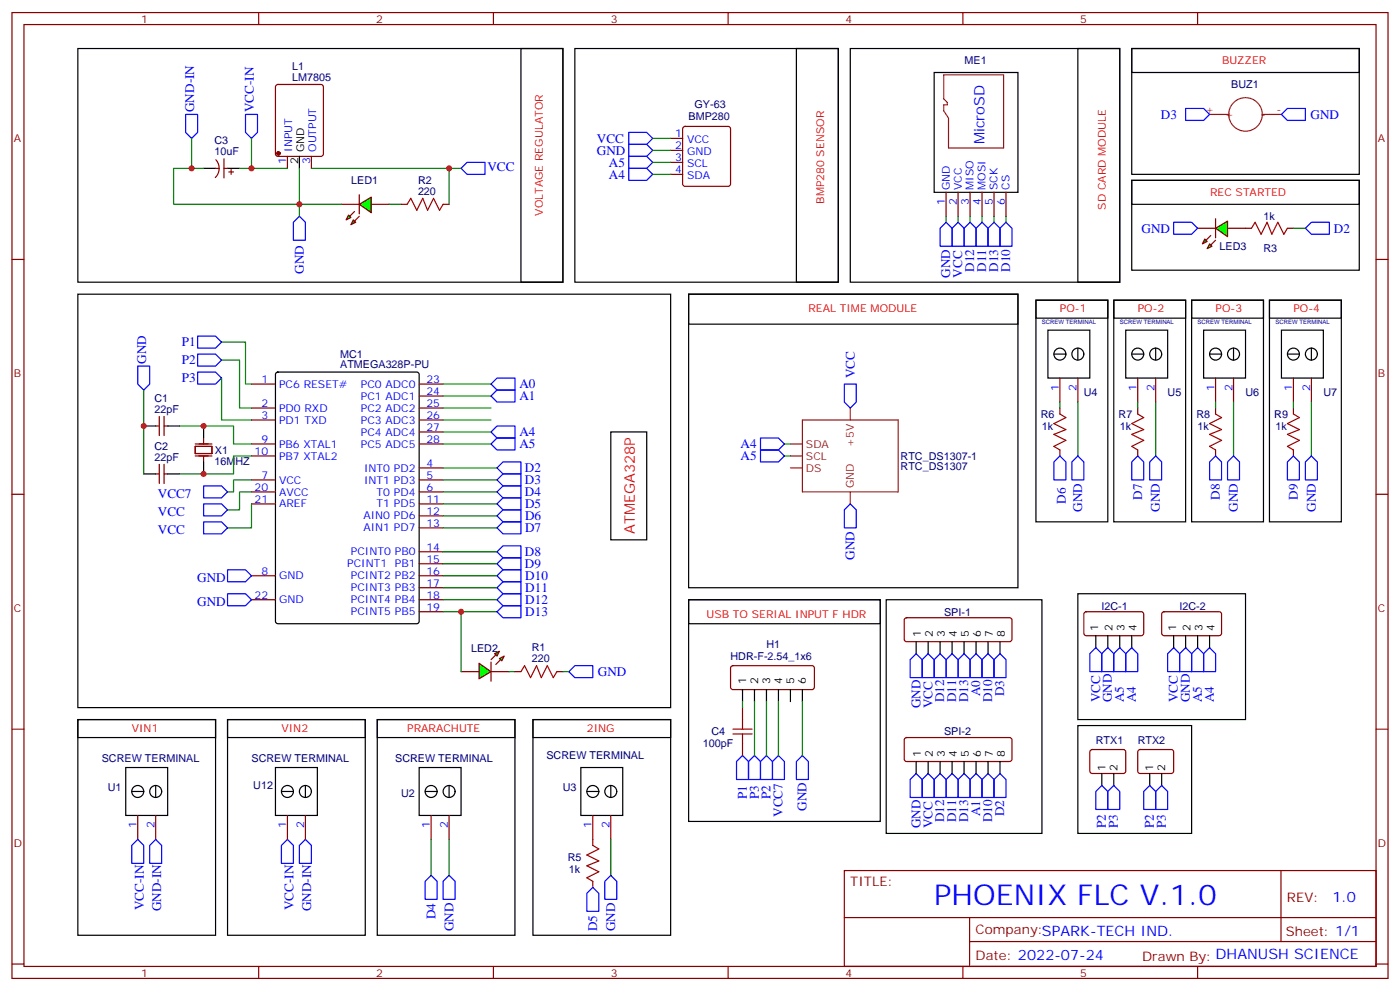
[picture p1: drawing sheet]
<svg xmlns="http://www.w3.org/2000/svg" width="412mm" height="292mm" viewBox="0 0 412 292" stroke-linecap="round" stroke-linejoin="round" font-family="sans-serif">
<g fill="none" stroke="#870000" stroke-width=".35">
<path d="M3.5 3.7h405.4v284.3h-405.4zM7.1 7.2h398.2v277.3h-398.2zM76.2 3.7v3.5M145.3 3.7v3.5M214.5 3.7v3.5M283.6 3.7v3.5M352.8 3.7v3.5M81.4 25.1l.4-.2h12.7l.7 .4v20l-.4 .7h-13l-.6-.4-.1-20zM63.5 49.6h1.1M63.6 47a3.8 3.8 0 0 1-.2 5.3M66 46.7v5.7M66 49.6h1"/>
<path d="M67.4 50.6h1.4M68.1 49.9v1.4M84.7 46v3.6M91.7 46v3.6M3.5 76.4h3.6M405.3 76.4h3.6M74.1 113.1h7M123.5 113.1h7M123.5 116.6h7M45.9 125.4h1M45.9 139.5h1M46.9 122.6v5.6"/>
<path d="M46.9 136.7v5.6M48.3 125.4h1.1M48.3 122.6v5.6M48.3 136.7v5.6M48.3 139.5h1.1M57.5 131.4h4.9v2.1h-4.9zM57.5 130.7h4.9M57.5 134.2h4.9M60 128.9v1.8M60 134.2v1.8M74.1 120.1h7M74.1 123.6h7"/>
<path d="M74.1 130.7h7M74.1 134.2h7M123.5 120.1h7M123.5 123.6h7M123.5 137.8h7M123.5 130.7h7M123.5 127.2h7M3.5 145.5h3.6M74.1 141.3h7M74.1 144.8h7M74.1 148.3h7M123.5 141.3h7"/>
<path d="M123.5 144.8h7M123.5 148.3h7M123.5 151.9h7M123.5 155.4h7M405.3 145.5h3.6M74.1 169.5h7M74.1 176.6h7M123.5 169.5h7M123.5 162.5h7M123.5 166h7M123.5 173h7M123.5 176.6h7"/>
<path d="M123.5 180.1h7M3.5 214.7h3.6M405.3 214.7h3.6M248.7 256.3h156.6v28.2h-156.6zM377.3 256.3v20.9M248.7 270.1h156.5M285.6 277.2h119.6M285.6 270.1v14.2M3.5 283.8h3.6M76.2 284.5v3.5M145.3 284.5v3.5M214.5 284.5v3.5"/>
<path d="M283.6 284.5v3.5M352.8 284.5v3.5M405.3 283.8h3.6"/>
</g>
<path d="M60 49.6h3.5M67 49.6h3.6M88.2 46v3.6M81.4 109.7l.4-.2h41l.6 .5 .1 72.9-.5 .7h-41.2l-.6-.4-.1-73zM42.3 125.4h3.6M42.3 139.5h3.6M49.4 125.4h3.5M49.4 139.5h3.5M60 125.4v3.5M60 136v3.5" fill="none" stroke="#000" stroke-width=".35"/>
<path d="M42.3 114.8v24.7M52.9 125.4h15.9v5.3h5.3M74.1 134.2h-5.3v5.3h-15.9" fill="none" stroke="#008700" stroke-width=".35"/>
<path d="M40.6 107.8h3.5v5.3l-1.8 1.7-1.7-1.7zM67 167.7h5.3l1.8 1.8-1.8 1.8h-5.3zM67 174.8h5.3l1.8 1.8-1.8 1.7h-5.3z" fill="none" stroke="#00f" stroke-width=".35"/>
<circle cx="82" cy="45.2" r=".53" fill="#870000" stroke="#870000" stroke-width=".35"/>
<path d="M105.8 60.1l3.6-2.1v4.6z" fill="#0f0" stroke="#870000" stroke-width=".35"/>
<path d="M105.8 57.3v5.7z" fill="#f00" stroke="#870000" stroke-width=".35"/>
<g fill="#870000" stroke="#870000" stroke-width=".35">
<path d="M105.8 63.7l-1.4 1.4z"/>
<path d="M104.4 62.3l-1.4 1.4z"/>
</g>
<g fill="#0f0" stroke="#870000" stroke-width=".35">
<path d="M104.1 64.7l.7 .7-1.4 .7z"/>
<path d="M102.7 63.3l.7 .7-1.4 .7z"/>
</g>
<path d="M100.5 60.1h5.3M109.4 60.1h5.3" fill="none" stroke="#870000" stroke-width=".35"/>
<path d="M56.4 40.7v8.9M60 49.6h-8.8v10.5h37v3.6M70.6 49.6h14.1M74.1 40.7v8.9M88.2 49.6v10.5h12.3M91.7 49.6h40.6v10.5M132.3 49.6h3.5M114.7 60.1h3.5M74.1 141.3h-5.3v3.5h-1.8M74.1 144.8h-3.5v5.3h-3.6M74.1 148.3v7.1h-7.1" fill="none" stroke="#008700" stroke-width=".35"/>
<path d="M54.7 33.7h3.5v5.3l-1.8 1.7-1.7-1.7zM72.3 33.7h3.5v5.3l-1.7 1.7-1.8-1.7zM135.8 49.6l1.8-1.8h5.3v3.5h-5.3zM88.2 63.7l1.8 1.7v5.3h-3.6v-5.3zM60 143.1h5.3l1.7 1.7-1.7 1.8h-5.3zM60 148.3h5.3l1.7 1.8-1.7 1.8h-5.3zM60 153.6h5.3l1.7 1.8-1.7 1.8h-5.3z" fill="none" stroke="#00f" stroke-width=".35"/>
<path d="M141.1 195.3l3.5 2.4-3.5 2.1z" fill="#0f0" stroke="#870000" stroke-width=".35"/>
<path d="M144.6 194.9v5.7z" fill="#f00" stroke="#870000" stroke-width=".35"/>
<g fill="#870000" stroke="#870000" stroke-width=".35">
<path d="M144.6 194.2l1.4-1.4z"/>
<path d="M146 195.6l1.5-1.4z"/>
</g>
<g fill="#0f0" stroke="#870000" stroke-width=".35">
<path d="M145.7 192.4l1.4-.7-.7 1.4z"/>
<path d="M147.1 193.9l1.4-.8-.7 1.5z"/>
</g>
<g fill="none" stroke="#870000" stroke-width=".35">
<path d="M201.3 37.4l.5-.2h12.7l.5 .2 .2 .5v16.3l-.2 .5-.5 .2h-12.7l-.5-.3-.2-.4v-16.3zM197.6 40.7h3.5M197.6 44.3h3.5M197.6 47.8h3.5M197.6 51.3h3.5M118.2 60.1h1.7M130.5 60.1h1.8M135.8 197.7h5.3M144.6 197.7h5.3M151.7 197.7h1.8M164 197.7h1.8M215.4 196.2l.5-.2h23.6l.4 .7-.1 5.9-.6 .4h-23.6l-.4-.7v-5.6z"/>
<path d="M218.7 208.3v3.5M218.7 218.9v3.5M40.6 240.1v7M45.9 240.1v7M127 240.1v7M132.3 240.1v7M174.6 240.1v7M179.9 240.1v7"/>
</g>
<g fill="none" stroke="#008700" stroke-width=".35">
<path d="M192.3 40.7h5.3M192.3 44.3h5.3M192.3 47.8h5.3M192.3 51.3h5.3M278.7 63.7v1.7M282.2 63.7v1.7M285.8 63.7v1.7M289.3 63.7v1.7M292.8 63.7v1.7M296.3 63.7v1.7M65.3 100.7h7v12.4h1.8M65.3 106h5.3v14.1h3.5"/>
<path d="M65.3 111.3v12.3h8.8M130.5 127.2h14.1M130.5 130.7h14.1M130.5 169.5h15.9M130.5 173h15.9M130.5 176.6h15.9M130.5 180.1h5.3M146.4 180.1h-10.6v17.6M149.9 197.7h1.8M165.8 197.7h1.8M222.2 206.6v15.8M225.8 206.6v15.8"/>
<path d="M229.3 206.6v15.8M236.4 206.6v15.8"/>
</g>
<g fill="none" stroke="#00f" stroke-width=".35">
<path d="M185.2 39h5.3l1.8 1.7-1.8 1.8h-5.3zM349.2 31.9h5.3l1.8 1.8-1.8 1.8h-5.3zM377.5 33.7l1.7-1.8h5.3v3.6h-5.3zM185.2 42.5h5.3l1.8 1.8-1.8 1.7h-5.3zM185.2 46h5.3l1.8 1.8-1.8 1.8h-5.3zM185.2 49.6h5.3l1.8 1.7-1.8 1.8h-5.3zM278.7 65.4l1.8 1.8v5.3h-3.6v-5.3zM282.2 65.4l1.8 1.8v5.3h-3.5v-5.3zM284 67.2l1.8-1.8 1.7 1.8v5.3h-3.5zM289.3 65.4l1.7 1.8v5.3h-3.5v-5.3zM291 67.2l1.8-1.8 1.8 1.8v5.3h-3.6zM296.3 65.4l1.8 1.8v5.3h-3.5v-5.3z"/>
<path d="M58.2 99h5.3l1.8 1.7-1.8 1.8h-5.3zM58.2 104.2h5.3l1.8 1.8-1.8 1.8h-5.3zM58.2 109.5h5.3l1.8 1.8-1.8 1.8h-5.3zM144.6 127.2l1.8-1.8h5.3v3.5h-5.3zM144.6 130.7l1.8-1.8h5.3v3.6h-5.3zM146.4 151.9l1.8-1.8h5.3v3.5h-5.3zM146.4 155.4l1.8-1.8h5.3v3.6h-5.3zM148.2 146.6h5.3v3.5h-5.3l-1.8-1.8zM146.4 169.5l1.8-1.8h5.3v3.6h-5.3zM146.4 173l1.8-1.7h5.3v3.5h-5.3zM146.4 176.6l1.8-1.8h5.3v3.5h-5.3zM148.2 178.3h5.3v3.6h-5.3l-1.8-1.8z"/>
<path d="M167.6 197.7l1.7-1.7h5.3v3.5h-5.3zM218.7 222.4l1.8 1.8v5.3h-3.5v-5.3zM222.2 222.4l1.8 1.8v5.3h-3.5v-5.3zM225.8 222.4l1.7 1.8v5.3h-3.5v-5.3zM229.3 222.4l1.8 1.8v5.3h-3.6v-5.3zM236.4 222.4l1.7 1.8v5.3h-3.5v-5.3zM38.8 248.9l1.8-1.8 1.7 1.8v5.3h-3.5zM45.9 247.1l1.7 1.8v5.3h-3.5v-5.3zM127 257.7l1.8 1.8v5.3h-3.6v-5.3zM132.3 257.7l1.8 1.8v5.3h-3.6v-5.3z"/>
</g>
<g fill="none" stroke="#000" stroke-width=".35">
<path d="M22.9 14.3h142.9v68.8h-142.9zM169.3 14.3h77.6v68.8h-77.6zM250.5 14.3h79.3v68.8h-79.3zM333.4 14.3h67v37h-67zM333.4 53.1h67v26.5h-67zM22.9 86.6h174.7v121.7h-174.7zM202.8 86.6h97.1v86.4h-97.1zM22.9 211.8h40.6v63.5h-40.6zM111.1 211.8h40.6v63.5h-40.6zM157 211.8h40.6v63.5h-40.6zM218.7 203v3.6M222.2 203v3.6"/>
<path d="M225.8 203v3.6M229.3 203v3.6M232.8 203v3.6M236.4 203v3.6M37 226h12.4v14.1h-12.4zM38.8 233h3.5M45.9 231.2v3.6M123.5 226h12.3v14.1h-12.3zM125.2 233h3.6M132.3 231.2v3.6M171.1 226h12.3v14.1h-12.3zM172.9 233h3.5"/>
<path d="M179.9 231.2v3.6"/>
<circle cx="40.6" cy="233" r="1.76"/>
<circle cx="45.9" cy="233" r="1.76"/>
<circle cx="127" cy="233" r="1.76"/>
<circle cx="132.3" cy="233" r="1.76"/>
<circle cx="174.6" cy="233" r="1.76"/>
<circle cx="179.9" cy="233" r="1.76"/>
</g>
<path d="M119.9 60.1l1.1-1.7 1.8 3.5 1.7-3.5 1.4 3.5 1.8-3.5 1.8 3.5 1-1.8M153.5 197.7l1-1.7 1.8 3.5 1.7-3.5 1.5 3.5 1.7-3.5 1.8 3.5 1-1.8M215.9 214.7h5.6M215.9 216.1h5.6M218.7 211.8v2.9M218.7 216.1v2.8" fill="none" stroke="#a10000" stroke-width=".35"/>
<g fill="none" stroke="#8c2424" stroke-width=".35">
<path d="M356.3 33.7h5.6M371.8 33.7h5.7"/>
<circle cx="366.9" cy="33.7" r="4.9"/>
</g>
<path d="M358.1 67.2l3.5-2.1v4.6z" fill="#0f0" stroke="#870000" stroke-width=".35"/>
<path d="M358.1 64.4v5.6z" fill="#f00" stroke="#870000" stroke-width=".35"/>
<g fill="#870000" stroke="#870000" stroke-width=".35">
<path d="M358.1 70.7l-1.4 1.4z"/>
<path d="M356.7 69.3l-1.5 1.4z"/>
</g>
<g fill="#0f0" stroke="#870000" stroke-width=".35">
<path d="M356.3 71.8l.7 .7-1.4 .7z"/>
<path d="M354.9 70.4l.7 .7-1.4 .7z"/>
</g>
<g fill="none" stroke="#870000" stroke-width=".35">
<path d="M278.7 56.6v7.1M282.2 56.6v7.1M285.8 56.6v7.1M289.3 56.6v7.1M292.8 56.6v7.1M296.3 56.6v7.1M352.8 67.2h5.3M361.6 67.2h7.1M379.2 67.2h1.8M312.2 111.3v7.1M317.5 111.3v7.1M335.1 111.3v7.1"/>
<path d="M340.4 111.3v7.1M358.1 111.3v7.1M363.4 111.3v7.1M381 111.3v7.1M386.3 111.3v7.1M312.2 120.1v1.8M312.2 132.5v1.7M335.1 120.1v1.8M335.1 132.5v1.7M358.1 120.1v1.8M358.1 132.5v1.7M381 120.1v1.8"/>
<path d="M381 132.5v1.7M266.6 182.1l.5-.2h30.3l.5 .2 .2 .5v5.6l-.2 .5-.5 .2h-30.3l-.5-.2-.3-.5v-5.6zM319.5 180.3l.5-.2h16.5l.4 .7-.1 5.9-.6 .4h-16.5l-.4-.7v-5.6zM342.4 180.3l.5-.2h16.5l.4 .7v5.9l-.7 .4h-16.5l-.4-.7v-5.6zM266.6 217.3l.5-.2h30.3l.5 .2 .2 .5v5.7l-.2 .5-.5 .2h-30.3l-.5-.2-.3-.5v-5.7zM321.3 220.9l.4-.2h9.5l.4 .7-.1 5.9-.6 .4h-9.4l-.5-.7v-5.6zM335.4 220.9l.4-.2h9.5l.4 .7v5.9l-.7 .4h-9.4l-.5-.7v-5.6zM84.7 240.1v7M90 240.1v7M174.6 247.1v1.8M174.6 259.5v1.7"/>
</g>
<path d="M368.7 67.2l1-1.8 1.8 3.6 1.7-3.6 1.4 3.6 1.8-3.6 1.8 3.6 1-1.8M312.2 121.9l1.8 1-3.6 1.8 3.6 1.8-3.6 1.4 3.6 1.7-3.6 1.8 1.8 1.1M335.1 121.9l1.8 1-3.5 1.8 3.5 1.8-3.5 1.4 3.5 1.7-3.5 1.8 1.7 1.1M358.1 121.9l1.7 1-3.5 1.8 3.5 1.8-3.5 1.4 3.5 1.7-3.5 1.8 1.8 1.1M381 121.9l1.8 1-3.6 1.8 3.6 1.8-3.6 1.4 3.6 1.7-3.6 1.8 1.8 1.1M174.6 248.9l1.8 1-3.5 1.8 3.5 1.8-3.5 1.4 3.5 1.7-3.5 1.8 1.7 1.1" fill="none" stroke="#a10000" stroke-width=".35"/>
<g fill="none" stroke="#00f" stroke-width=".35">
<path d="M345.7 65.4h5.3l1.8 1.8-1.8 1.8h-5.3zM384.5 67.2l1.8-1.8h5.3v3.6h-5.3zM144.6 116.6l1.8-1.8h5.3v3.6h-5.3zM144.6 113.1l1.8-1.8h5.3v3.5h-5.3zM248.7 113.1h3.5v5.3l-1.7 1.7-1.8-1.7zM146.4 137.8l1.8-1.8h5.3v3.5h-5.3zM224 128.9h5.3l1.8 1.8-1.8 1.8h-5.3zM224 132.5h5.3l1.8 1.7-1.8 1.8h-5.3zM312.2 134.2l1.8 1.8v5.3h-3.6v-5.3zM317.5 134.2l1.8 1.8v5.3h-3.6v-5.3zM335.1 134.2l1.8 1.8v5.3h-3.5v-5.3zM338.7 136l1.7-1.8 1.8 1.8v5.3h-3.5z"/>
<path d="M358.1 134.2l1.7 1.8v5.3h-3.5v-5.3zM361.6 136l1.8-1.8 1.7 1.8v5.3h-3.5zM381 134.2l1.8 1.8v5.3h-3.6v-5.3zM384.5 136l1.8-1.8 1.8 1.8v5.3h-3.6zM146.4 144.8l1.8-1.7h5.3v3.5h-5.3zM146.4 141.3l1.8-1.8h5.3v3.6h-5.3zM250.5 148.3l1.7 1.8v5.3h-3.5v-5.3zM146.4 166l1.8-1.8h5.3v3.5h-5.3zM146.4 162.5l1.8-1.8h5.3v3.5h-5.3zM269.9 192.4l1.7 1.8v5.3h-3.5v-5.3zM271.6 194.2l1.8-1.8 1.8 1.8v5.3h-3.6zM276.9 192.4l1.8 1.8v5.3h-3.5v-5.3z"/>
<path d="M278.7 194.2l1.8-1.8 1.7 1.8v5.3h-3.5zM284 192.4l1.8 1.8v5.3h-3.6v-5.3zM287.5 192.4l1.8 1.8v5.3h-3.5v-5.3zM291 192.4l1.8 1.8v5.3h-3.5v-5.3zM294.6 192.4l1.7 1.8v5.3h-3.5v-5.3zM322.8 190.7l1.8 1.7v5.3h-3.6v-5.3zM326.3 190.7l1.8 1.7v5.3h-3.5v-5.3zM329.8 190.7l1.8 1.7v5.3h-3.5v-5.3zM333.4 190.7l1.7 1.7v5.3h-3.5v-5.3zM345.7 190.7l1.8 1.7v5.3h-3.5v-5.3zM349.2 190.7l1.8 1.7v5.3h-3.5v-5.3zM352.8 190.7l1.7 1.7v5.3h-3.5v-5.3z"/>
<path d="M354.5 192.4l1.8-1.7 1.8 1.7v5.3h-3.6zM268.1 229.5l1.8-1.8 1.7 1.8v5.3h-3.5zM271.6 229.5l1.8-1.8 1.8 1.8v5.3h-3.6zM275.2 229.5l1.7-1.8 1.8 1.8v5.3h-3.5zM278.7 229.5l1.8-1.8 1.7 1.8v5.3h-3.5zM282.2 229.5l1.8-1.8 1.8 1.8v5.3h-3.6zM287.5 227.7l1.8 1.8v5.3h-3.5v-5.3zM291 227.7l1.8 1.8v5.3h-3.5v-5.3zM294.6 227.7l1.7 1.8v5.3h-3.5v-5.3zM324.6 231.2l1.7 1.8v5.3h-3.5v-5.3zM328.1 231.2l1.7 1.8v5.3h-3.5v-5.3zM338.7 231.2l1.7 1.8v5.3h-3.5v-5.3z"/>
<path d="M342.2 231.2l1.8 1.8v5.3h-3.6v-5.3zM82.9 248.9l1.8-1.8 1.7 1.8v5.3h-3.5zM90 247.1l1.7 1.8v5.3h-3.5v-5.3zM179.9 257.7l1.8 1.8v5.3h-3.5v-5.3zM174.6 261.2l1.8 1.8v5.3h-3.5v-5.3z"/>
</g>
<g fill="none" stroke="#008700" stroke-width=".35">
<path d="M381 67.2h3.5M130.5 113.1h14.1M130.5 116.6h14.1M312.2 118.4v1.7M317.5 118.4v15.8M335.1 118.4v1.7M340.4 118.4v15.8M358.1 118.4v1.7M363.4 118.4v15.8M381 118.4v1.7M386.3 118.4v15.8M130.5 137.8h15.9"/>
<path d="M130.5 120.1h14.1M130.5 123.6h14.1M231.1 134.2h1.7M231.1 130.7h1.7M130.5 155.4h15.9M130.5 151.9h15.9M130.5 148.3h15.9M130.5 144.8h15.9M130.5 141.3h15.9M130.5 166h15.9M130.5 162.5h15.9M218.7 206.6v1.7"/>
<path d="M127 247.1v10.6M132.3 247.1v10.6M179.9 247.1v10.6"/>
</g>
<g fill="none" stroke="#000" stroke-width=".35">
<path d="M153.5 14.3h12.3v68.8h-12.3zM234.6 14.3h12.3v68.8h-12.3zM317.5 14.3h12.3v68.8h-12.3zM333.4 14.3h67v7h-67zM275.2 21.3h24.7v35.3h-24.7zM333.4 53.1h67v7h-67zM202.8 86.6h97.1v8.8h-97.1zM305.2 88.4h21.1v5.3h-21.1zM305.2 88.4h21.1v65.2h-21.1zM308.7 97.2h12.3v14.1h-12.3zM328.1 88.4h21.1v65.2h-21.1zM328.1 88.4h21.1v5.3h-21.1z"/>
<path d="M331.6 97.2h12.4v14.1h-12.4zM351 88.4h21.2v65.2h-21.2zM351 88.4h21.2v5.3h-21.2zM354.5 97.2h12.4v14.1h-12.4zM373.9 88.4h21.2v65.2h-21.2zM373.9 88.4h21.2v5.3h-21.2zM377.5 97.2h12.3v14.1h-12.3zM310.4 104.2h3.6M317.5 102.5v3.5M333.4 104.2h3.5M340.4 102.5v3.5M356.3 104.2h3.5"/>
<path d="M363.4 102.5v3.5M379.2 104.2h3.6M386.3 102.5v3.5M179.9 127.2h10.6v31.7h-10.6zM202.8 176.6h56.5v65.2h-56.5zM202.8 176.6h56.5v7h-56.5zM261.1 176.6h45.8v68.8h-45.8zM317.5 174.8h49.4v37h-49.4zM269.9 188.9v3.5M273.4 188.9v3.5M276.9 188.9v3.5M280.5 188.9v3.5"/>
<path d="M284 188.9v3.5M287.5 188.9v3.5M291 188.9v3.5M294.6 188.9v3.5M322.8 187.1v3.6M326.3 187.1v3.6M329.8 187.1v3.6M333.4 187.1v3.6M345.7 187.1v3.6M349.2 187.1v3.6M352.8 187.1v3.6M356.3 187.1v3.6"/>
<path d="M22.9 211.8h40.6v5.3h-40.6zM67 211.8h40.6v5.3h-40.6zM67 211.8h40.6v63.5h-40.6zM111.1 211.8h40.6v5.3h-40.6zM157 211.8h40.6v5.3h-40.6zM317.5 213.6h33.5v31.8h-33.5zM81.1 226h12.4v14.1h-12.4zM82.9 233h3.5M90 231.2v3.6M269.9 224.2v3.5M273.4 224.2v3.5M276.9 224.2v3.5"/>
<path d="M280.5 224.2v3.5M284 224.2v3.5M287.5 224.2v3.5M291 224.2v3.5M294.6 224.2v3.5M324.6 227.7v3.5M328.1 227.7v3.5M338.7 227.7v3.5M342.2 227.7v3.5"/>
<circle cx="312.2" cy="104.2" r="1.76"/>
<circle cx="317.5" cy="104.2" r="1.76"/>
<circle cx="335.1" cy="104.2" r="1.76"/>
<circle cx="340.4" cy="104.2" r="1.76"/>
<circle cx="358.1" cy="104.2" r="1.76"/>
<circle cx="363.4" cy="104.2" r="1.76"/>
<circle cx="381" cy="104.2" r="1.76"/>
<circle cx="386.3" cy="104.2" r="1.76"/>
<circle cx="84.7" cy="233" r="1.76"/>
<circle cx="90" cy="233" r="1.76"/>
</g>
<path d="M278 22h17.6v21.6h-16.2v-8.9l-1.4-2.1v-1.7h1v-.7l-1-1.1zM232.8 130.7h3.6M232.8 134.2h3.6M232.8 137.8h3.6M236.4 123.6h28.2v21.2h-28.2zM250.5 120.1v3.5M250.5 144.8v3.5" fill="none" stroke="#8c2424" stroke-width=".35"/>
<g fill="#c00">
<circle cx="60" cy="125.4" r=".88"/>
<circle cx="60" cy="139.5" r=".88"/>
<circle cx="42.3" cy="125.4" r=".88"/>
<circle cx="88.2" cy="60.1" r=".88"/>
<circle cx="56.4" cy="49.6" r=".88"/>
<circle cx="74.1" cy="49.6" r=".88"/>
<circle cx="132.3" cy="49.6" r=".88"/>
<circle cx="135.8" cy="180.1" r=".88"/>
</g>
<text font-size="8.5" fill="#00f" x="275.2" y="266.5">PHOENIX FLC V.1.0</text>
<g font-size="4.2" fill="#00f">
<text x="290" y="42.5" transform="rotate(-90 290 42.5)">MicroSD</text>
<text x="392.5" y="265.6">1.0</text>
</g>
<text font-size="4.2" fill="#f00" x="187" y="157.2" transform="rotate(-90 187 157.2)">ATMEGA328P</text>
<g font-size="3.9" fill="#00f">
<text x="57.2" y="33" transform="rotate(-90 57.2 33)">GND-IN</text>
<text x="74.8" y="33" transform="rotate(-90 74.8 33)">VCC-IN</text>
<text x="342" y="34.9">D3</text>
<text x="386" y="34.9">GND</text>
<text x="175.8" y="45.5">GND</text>
<text x="175.8" y="42">VCC</text>
<text x="143.6" y="50.3">VCC</text>
<text x="179.4" y="49.1">A5</text>
<text x="179.4" y="52.6">A4</text>
<text x="336.3" y="68.5">GND</text>
<text x="392.9" y="68.5">D2</text>
<text x="89.5" y="80.6" transform="rotate(-90 89.5 80.6)">GND</text>
<text x="279.9" y="81.8" transform="rotate(-90 279.9 81.8)">GND</text>
<text x="283.5" y="81.8" transform="rotate(-90 283.5 81.8)">VCC</text>
<text x="287" y="80" transform="rotate(-90 287 80)">D12</text>
<text x="290.5" y="80" transform="rotate(-90 290.5 80)">D11</text>
<text x="294" y="80" transform="rotate(-90 294 80)">D13</text>
<text x="297.6" y="80" transform="rotate(-90 297.6 80)">D10</text>
<text x="53.5" y="102">P1</text>
<text x="43" y="107.1" transform="rotate(-90 43 107.1)">GND</text>
<text x="53.5" y="107.3">P2</text>
<text x="53.5" y="112.6">P3</text>
<text x="251.8" y="111.3" transform="rotate(-90 251.8 111.3)">VCC</text>
<text x="153" y="117.8">A1</text>
<text x="153" y="114.3">A0</text>
<text x="153" y="128.4">A4</text>
<text x="153" y="132">A5</text>
<text x="218.2" y="131.9">A4</text>
<text x="218.2" y="135.5">A5</text>
<text x="154.6" y="142.6">D3</text>
<text x="154.6" y="139">D2</text>
<text x="46.5" y="146.6">VCC7</text>
<text x="154.6" y="146.1">D4</text>
<text x="154.7" y="149.7">D5</text>
<text x="314" y="148.3" transform="rotate(-90 314 148.3)">D6</text>
<text x="336.4" y="147.2" transform="rotate(-90 336.4 147.2)">D7</text>
<text x="359.3" y="147.2" transform="rotate(-90 359.3 147.2)">D8</text>
<text x="382.3" y="147.2" transform="rotate(-90 382.3 147.2)">D9</text>
<text x="46.5" y="151.9">VCC</text>
<text x="154.7" y="153.2">D6</text>
<text x="318.8" y="150.7" transform="rotate(-90 318.8 150.7)">GND</text>
<text x="341.7" y="150.7" transform="rotate(-90 341.7 150.7)">GND</text>
<text x="364.6" y="150.7" transform="rotate(-90 364.6 150.7)">GND</text>
<text x="387.6" y="150.7" transform="rotate(-90 387.6 150.7)">GND</text>
<text x="46.5" y="157.2">VCC</text>
<text x="154.7" y="156.7">D7</text>
<text x="154.6" y="167.2">D9</text>
<text x="154.6" y="163.7">D8</text>
<text x="251.7" y="164.8" transform="rotate(-90 251.7 164.8)">GND</text>
<text x="58.1" y="171.3">GND</text>
<text x="154.7" y="170.8">D10</text>
<text x="58.1" y="178.3">GND</text>
<text x="154.7" y="174.3">D11</text>
<text x="154.7" y="177.8">D12</text>
<text x="154.7" y="181.4">D13</text>
<text x="176.1" y="199">GND</text>
<text x="271.1" y="208.6" transform="rotate(-90 271.1 208.6)">GND</text>
<text x="274.6" y="208.6" transform="rotate(-90 274.6 208.6)">VCC</text>
<text x="278.2" y="206.8" transform="rotate(-90 278.2 206.8)">D12</text>
<text x="281.7" y="206.8" transform="rotate(-90 281.7 206.8)">D11</text>
<text x="285.2" y="206.8" transform="rotate(-90 285.2 206.8)">D13</text>
<text x="288.8" y="205" transform="rotate(-90 288.8 205)">A0</text>
<text x="292.3" y="206.8" transform="rotate(-90 292.3 206.8)">D10</text>
<text x="295.8" y="205" transform="rotate(-90 295.8 205)">D3</text>
<text x="324" y="206.7" transform="rotate(-90 324 206.7)">VCC</text>
<text x="327.6" y="206.7" transform="rotate(-90 327.6 206.7)">GND</text>
<text x="331.1" y="206.7" transform="rotate(-90 331.1 206.7)">A5</text>
<text x="334.6" y="206.7" transform="rotate(-90 334.6 206.7)">A4</text>
<text x="347" y="206.7" transform="rotate(-90 347 206.7)">VCC</text>
<text x="350.5" y="206.7" transform="rotate(-90 350.5 206.7)">GND</text>
<text x="354" y="206.7" transform="rotate(-90 354 206.7)">A5</text>
<text x="357.5" y="206.7" transform="rotate(-90 357.5 206.7)">A4</text>
<text x="220" y="235.2" transform="rotate(-90 220 235.2)">P1</text>
<text x="223.5" y="235.2" transform="rotate(-90 223.5 235.2)">P3</text>
<text x="227" y="235.2" transform="rotate(-90 227 235.2)">P2</text>
<text x="237.6" y="238.7" transform="rotate(-90 237.6 238.7)">GND</text>
<text x="230.5" y="240.5" transform="rotate(-90 230.5 240.5)">VCC7</text>
<text x="271.1" y="243.8" transform="rotate(-90 271.1 243.8)">GND</text>
<text x="274.6" y="243.8" transform="rotate(-90 274.6 243.8)">VCC</text>
<text x="278.2" y="242.1" transform="rotate(-90 278.2 242.1)">D12</text>
<text x="281.7" y="242.1" transform="rotate(-90 281.7 242.1)">D11</text>
<text x="285.2" y="242.1" transform="rotate(-90 285.2 242.1)">D13</text>
<text x="288.8" y="240.3" transform="rotate(-90 288.8 240.3)">A1</text>
<text x="292.3" y="242.1" transform="rotate(-90 292.3 242.1)">D10</text>
<text x="295.8" y="240.3" transform="rotate(-90 295.8 240.3)">D2</text>
<text x="325.8" y="243.9" transform="rotate(-90 325.8 243.9)">P2</text>
<text x="329.3" y="243.9" transform="rotate(-90 329.3 243.9)">P3</text>
<text x="339.9" y="243.9" transform="rotate(-90 339.9 243.9)">P2</text>
<text x="343.4" y="243.9" transform="rotate(-90 343.4 243.9)">P3</text>
<text x="42.3" y="267.9" transform="rotate(-90 42.3 267.9)">VCC-IN</text>
<text x="47.5" y="268.2" transform="rotate(-90 47.5 268.2)">GND-IN</text>
<text x="86.4" y="267.9" transform="rotate(-90 86.4 267.9)">VCC-IN</text>
<text x="91.6" y="268.2" transform="rotate(-90 91.6 268.2)">GND-IN</text>
<text x="128.3" y="270.6" transform="rotate(-90 128.3 270.6)">D4</text>
<text x="133.6" y="274.1" transform="rotate(-90 133.6 274.1)">GND</text>
<text x="175.9" y="274.1" transform="rotate(-90 175.9 274.1)">D5</text>
<text x="181.2" y="274.1" transform="rotate(-90 181.2 274.1)">GND</text>
</g>
<g font-size="3.9" fill="#800">
<text x="250.5" y="260.9">TITLE:</text>
<text x="379.1" y="265.6">REV:</text>
<text x="287.4" y="275.1">Company:SPARK-TECH IND.</text>
<text x="378.7" y="275.7">Sheet: 1/1</text>
<text x="287.4" y="282.8">Date: 2022-07-24</text>
<text x="336.4" y="282.8">Drawn By: DHANUSH SCIENCE</text>
</g>
<g font-size="3.2" fill="#800">
<text x="41.6" y="6.7">1</text>
<text x="110.8" y="6.7">2</text>
<text x="179.9" y="6.7">3</text>
<text x="249.1" y="6.7">4</text>
<text x="318.2" y="6.7">5</text>
<text x="4.1" y="41.8">A</text>
<text x="405.9" y="41.8">A</text>
<text x="4.1" y="110.9">B</text>
<text x="405.9" y="110.9">B</text>
<text x="4.1" y="180.1">C</text>
<text x="405.9" y="180.1">C</text>
<text x="4.1" y="249.2">D</text>
<text x="405.9" y="249.2">D</text>
<text x="41.6" y="287.5">1</text>
<text x="110.8" y="287.5">2</text>
<text x="179.9" y="287.5">3</text>
<text x="249.1" y="287.5">4</text>
<text x="318.2" y="287.5">5</text>
</g>
<g font-size="3.2" fill="#000080">
<text x="86.1" y="23.8">LM7805</text>
<text x="86.1" y="20.6">L1</text>
<text x="284.1" y="18.9">ME1</text>
<text x="362.7" y="26">BUZ1</text>
<text x="202.8" y="35.5">BMP280</text>
<text x="204.6" y="31.9">GY-63</text>
<text x="63.2" y="45.7">10uF</text>
<text x="63.2" y="42.5">C3</text>
<text x="103.5" y="54.2">LED1</text>
<text x="123.1" y="57.3">220</text>
<text x="123.1" y="54.1">R2</text>
<text x="372.1" y="64.8">1k</text>
<text x="359.2" y="73.6">LED3</text>
<text x="372.2" y="74.3">R3</text>
<text x="100.2" y="105.3">MC1</text>
<text x="100.2" y="108.5">ATMEGA328P-PU</text>
<text x="45.5" y="118.4">C1</text>
<text x="319.3" y="116.6">U4</text>
<text x="344" y="116.6">U5</text>
<text x="366.9" y="116.6">U6</text>
<text x="389.8" y="116.6">U7</text>
<text x="45.5" y="121.5">22pF</text>
<text x="306.6" y="123.1">R6</text>
<text x="329.5" y="123.1">R7</text>
<text x="352.4" y="123.1">R8</text>
<text x="375.4" y="123.1">R9</text>
<text x="306.9" y="126.6">1k</text>
<text x="329.8" y="126.6">1k</text>
<text x="352.8" y="126.6">1k</text>
<text x="375.7" y="126.6">1k</text>
<text x="45.5" y="135.6">22pF</text>
<text x="45.5" y="132.5">C2</text>
<text x="63.1" y="136.8">16MHZ</text>
<text x="63.3" y="133.6">X1</text>
<text x="265.3" y="135.3">RTC_DS1307-1</text>
<text x="265.3" y="138.5">RTC_DS1307</text>
<text x="324.5" y="179.5">I2C-1</text>
<text x="347.4" y="179.5">I2C-2</text>
<text x="278.1" y="181.2">SPI-1</text>
<text x="138.8" y="191.9">LED2</text>
<text x="156.6" y="191.7">R1</text>
<text x="225.8" y="190.7">H1</text>
<text x="156.6" y="194.9">220</text>
<text x="215.2" y="194.2">HDR-F-2.54_1x6</text>
<text x="207" y="220">100pF</text>
<text x="209.6" y="216.5">C4</text>
<text x="278.1" y="216.5">SPI-2</text>
<text x="322.8" y="218.9">RTX1</text>
<text x="335.1" y="218.9">RTX2</text>
<text x="30" y="224.2">SCREW TERMINAL</text>
<text x="74.1" y="224.2">SCREW TERMINAL</text>
<text x="116.4" y="224.2">SCREW TERMINAL</text>
<text x="161" y="223.6">SCREW TERMINAL</text>
<text x="31.7" y="233">U1</text>
<text x="74.6" y="232.4">U12</text>
<text x="165.8" y="233">U3</text>
<text x="118.2" y="234.8">U2</text>
<text x="167.2" y="253.6">R5</text>
<text x="167.5" y="257.1">1k</text>
</g>
<g font-size="3.2" fill="#f00">
<text x="360" y="18.9">BUZZER</text>
<text x="356.4" y="57.8">REC STARTED</text>
<text x="159.9" y="63.5" transform="rotate(-90 159.9 63.5)">VOLTAGE REGULATOR</text>
<text x="242.8" y="60" transform="rotate(-90 242.8 60)">BMP280 SENSOR</text>
<text x="325.7" y="61.8" transform="rotate(-90 325.7 61.8)">SD CARD MODULE</text>
<text x="238.1" y="91.9">REAL TIME MODULE</text>
<text x="312.2" y="91.9">PO-1</text>
<text x="335.1" y="91.9">PO-2</text>
<text x="358.1" y="91.9">PO-3</text>
<text x="381" y="91.9">PO-4</text>
<text x="208.1" y="181.9">USB TO SERIAL INPUT F HDR</text>
<text x="38.8" y="215.4">VIN1</text>
<text x="82.9" y="215.4">VIN2</text>
<text x="119.9" y="215.4">PRARACHUTE</text>
<text x="172.9" y="215.4">2ING</text>
</g>
<g font-size="3.2" fill="#8d2323">
<text x="355.1" y="33.3">+</text>
<text x="360.9" y="34.7">+</text>
<text x="371.4" y="34.7">-</text>
<text x="376.1" y="33.3">-</text>
<text x="237.4" y="131.8">SDA</text>
<text x="251.5" y="131.5" transform="rotate(-90 251.5 131.5)">+5V</text>
<text x="237.4" y="135.3">SCL</text>
<text x="237.4" y="138.8">DS</text>
<text x="251.5" y="143.8" transform="rotate(-90 251.5 143.8)">GND</text>
</g>
<g font-size="3.2" fill="#00f">
<text x="198.9" y="40.4">1</text>
<text x="86.1" y="44.7" transform="rotate(-90 86.1 44.7)">INPUT</text>
<text x="93.1" y="44.7" transform="rotate(-90 93.1 44.7)">OUTPUT</text>
<text x="198.9" y="43.9">2</text>
<text x="198.9" y="47.4">3</text>
<text x="202.4" y="42.2">VCC</text>
<text x="202.4" y="45.7">GND</text>
<text x="84.3" y="48.2" transform="rotate(-90 84.3 48.2)">1</text>
<text x="91.4" y="48.2" transform="rotate(-90 91.4 48.2)">3</text>
<text x="198.9" y="51">4</text>
<text x="202.4" y="49.2">SCL</text>
<text x="202.4" y="52.7">SDA</text>
<text x="279.8" y="55.9" transform="rotate(-90 279.8 55.9)">GND</text>
<text x="283.3" y="55.9" transform="rotate(-90 283.3 55.9)">VCC</text>
<text x="286.8" y="55.9" transform="rotate(-90 286.8 55.9)">MISO</text>
<text x="290.3" y="55.9" transform="rotate(-90 290.3 55.9)">MOSI</text>
<text x="293.9" y="55.9" transform="rotate(-90 293.9 55.9)">SCK</text>
<text x="297.4" y="55.9" transform="rotate(-90 297.4 55.9)">CS</text>
<text x="278.3" y="60.4" transform="rotate(-90 278.3 60.4)">1</text>
<text x="281.9" y="60.4" transform="rotate(-90 281.9 60.4)">2</text>
<text x="285.4" y="60.4" transform="rotate(-90 285.4 60.4)">3</text>
<text x="288.9" y="60.4" transform="rotate(-90 288.9 60.4)">4</text>
<text x="292.5" y="60.4" transform="rotate(-90 292.5 60.4)">5</text>
<text x="296" y="60.4" transform="rotate(-90 296 60.4)">6</text>
<text x="77" y="112.7">1</text>
<text x="125.6" y="112.7">23</text>
<text x="77" y="119.8">2</text>
<text x="82.2" y="114.1">PC6 RESET#</text>
<text x="106.3" y="114.1">PC0 ADC0</text>
<text x="106.3" y="117.7">PC1 ADC1</text>
<text x="125.6" y="116.2">24</text>
<text x="125.6" y="119.8">25</text>
<text x="311.9" y="115.1" transform="rotate(-90 311.9 115.1)">1</text>
<text x="317.1" y="115.1" transform="rotate(-90 317.1 115.1)">2</text>
<text x="334.8" y="115.1" transform="rotate(-90 334.8 115.1)">1</text>
<text x="340.1" y="115.1" transform="rotate(-90 340.1 115.1)">2</text>
<text x="357.7" y="115.1" transform="rotate(-90 357.7 115.1)">1</text>
<text x="363" y="115.1" transform="rotate(-90 363 115.1)">2</text>
<text x="380.6" y="115.1" transform="rotate(-90 380.6 115.1)">1</text>
<text x="385.9" y="115.1" transform="rotate(-90 385.9 115.1)">2</text>
<text x="77" y="123.3">3</text>
<text x="82.2" y="121.2">PD0 RXD</text>
<text x="82.2" y="124.7">PD1 TXD</text>
<text x="106.3" y="121.2">PC2 ADC2</text>
<text x="106.3" y="124.7">PC3 ADC3</text>
<text x="125.6" y="123.3">26</text>
<text x="77" y="130.4">9</text>
<text x="82.2" y="131.8">PB6 XTAL1</text>
<text x="106.3" y="128.2">PC4 ADC4</text>
<text x="106.3" y="131.8">PC5 ADC5</text>
<text x="125.6" y="126.8">27</text>
<text x="125.6" y="130.4">28</text>
<text x="75" y="133.9">10</text>
<text x="82.2" y="135.3">PB7 XTAL2</text>
<text x="125.6" y="137.4">4</text>
<text x="77" y="140.9">7</text>
<text x="82.2" y="142.3">VCC</text>
<text x="107.2" y="138.8">INT0 PD2</text>
<text x="107.2" y="142.3">INT1 PD3</text>
<text x="125.6" y="140.9">5</text>
<text x="75" y="144.5">20</text>
<text x="75" y="148">21</text>
<text x="82.2" y="145.9">AVCC</text>
<text x="82.2" y="149.4">AREF</text>
<text x="111" y="145.9">T0 PD4</text>
<text x="111" y="149.4">T1 PD5</text>
<text x="125.6" y="144.5">6</text>
<text x="125.6" y="148">11</text>
<text x="107" y="152.9">AIN0 PD6</text>
<text x="125.6" y="151.5">12</text>
<text x="125.6" y="155">13</text>
<text x="107" y="156.5">AIN1 PD7</text>
<text x="102.3" y="167">PCINT1</text>
<text x="103.4" y="163.5">PCINT0 PB0</text>
<text x="116.3" y="167">PB1</text>
<text x="125.6" y="162.1">14</text>
<text x="125.6" y="165.6">15</text>
<text x="77" y="169.2">8</text>
<text x="82.2" y="170.6">GND</text>
<text x="103.4" y="170.6">PCINT2 PB2</text>
<text x="125.6" y="169.2">16</text>
<text x="125.6" y="172.7">17</text>
<text x="75" y="176.2">22</text>
<text x="82.2" y="177.6">GND</text>
<text x="103.4" y="174.1">PCINT3 PB3</text>
<text x="103.4" y="177.6">PCINT4 PB4</text>
<text x="125.6" y="176.2">18</text>
<text x="125.6" y="179.7">19</text>
<text x="103.4" y="181.2">PCINT5 PB5</text>
<text x="40.2" y="243.8" transform="rotate(-90 40.2 243.8)">1</text>
<text x="45.5" y="243.8" transform="rotate(-90 45.5 243.8)">2</text>
<text x="84.3" y="243.8" transform="rotate(-90 84.3 243.8)">1</text>
<text x="89.6" y="243.8" transform="rotate(-90 89.6 243.8)">2</text>
<text x="126.6" y="243.8" transform="rotate(-90 126.6 243.8)">1</text>
<text x="131.9" y="243.8" transform="rotate(-90 131.9 243.8)">2</text>
<text x="174.3" y="243.8" transform="rotate(-90 174.3 243.8)">1</text>
<text x="179.6" y="243.8" transform="rotate(-90 179.6 243.8)">2</text>
</g>
<g font-size="3.2">
<text x="89.6" y="44.7" transform="rotate(-90 89.6 44.7)">GND</text>
<text x="87.8" y="48.2" transform="rotate(-90 87.8 48.2)">2</text>
<text x="323.5" y="185.8" transform="rotate(-90 323.5 185.8)">1</text>
<text x="327.7" y="185.8" transform="rotate(-90 327.7 185.8)">2</text>
<text x="331.3" y="185.8" transform="rotate(-90 331.3 185.8)">3</text>
<text x="334.8" y="185.8" transform="rotate(-90 334.8 185.8)">4</text>
<text x="346.4" y="185.8" transform="rotate(-90 346.4 185.8)">1</text>
<text x="350.7" y="185.8" transform="rotate(-90 350.7 185.8)">2</text>
<text x="354.2" y="185.8" transform="rotate(-90 354.2 185.8)">3</text>
<text x="357.7" y="185.8" transform="rotate(-90 357.7 185.8)">4</text>
<text x="271.3" y="187.6" transform="rotate(-90 271.3 187.6)">1</text>
<text x="274.8" y="187.6" transform="rotate(-90 274.8 187.6)">2</text>
<text x="278.3" y="187.6" transform="rotate(-90 278.3 187.6)">3</text>
<text x="281.9" y="187.6" transform="rotate(-90 281.9 187.6)">4</text>
<text x="285.4" y="187.6" transform="rotate(-90 285.4 187.6)">5</text>
<text x="288.9" y="187.6" transform="rotate(-90 288.9 187.6)">6</text>
<text x="292.5" y="187.6" transform="rotate(-90 292.5 187.6)">7</text>
<text x="296" y="187.6" transform="rotate(-90 296 187.6)">8</text>
<text x="219.8" y="201.3" transform="rotate(-90 219.8 201.3)">1</text>
<text x="223.3" y="201.3" transform="rotate(-90 223.3 201.3)">2</text>
<text x="226.8" y="201.3" transform="rotate(-90 226.8 201.3)">3</text>
<text x="230.4" y="201.3" transform="rotate(-90 230.4 201.3)">4</text>
<text x="233.9" y="201.3" transform="rotate(-90 233.9 201.3)">5</text>
<text x="237.4" y="201.3" transform="rotate(-90 237.4 201.3)">6</text>
<text x="271.3" y="222.9" transform="rotate(-90 271.3 222.9)">1</text>
<text x="274.8" y="222.9" transform="rotate(-90 274.8 222.9)">2</text>
<text x="278.3" y="222.9" transform="rotate(-90 278.3 222.9)">3</text>
<text x="281.9" y="222.9" transform="rotate(-90 281.9 222.9)">4</text>
<text x="285.4" y="222.9" transform="rotate(-90 285.4 222.9)">5</text>
<text x="288.9" y="222.9" transform="rotate(-90 288.9 222.9)">6</text>
<text x="292.5" y="222.9" transform="rotate(-90 292.5 222.9)">7</text>
<text x="296" y="222.9" transform="rotate(-90 296 222.9)">8</text>
<text x="325.6" y="227" transform="rotate(-90 325.6 227)">1</text>
<text x="329.1" y="227" transform="rotate(-90 329.1 227)">2</text>
<text x="339.7" y="227" transform="rotate(-90 339.7 227)">1</text>
<text x="343.3" y="227" transform="rotate(-90 343.3 227)">2</text>
</g>
<g font-size="1.8" fill="#000080">
<text x="306.9" y="95.4">SCREW TERMINAL</text>
<text x="329.8" y="95.4">SCREW TERMINAL</text>
<text x="352.8" y="95.4">SCREW TERMINAL</text>
<text x="375.7" y="95.4">SCREW TERMINAL</text>
</g>
</svg>
